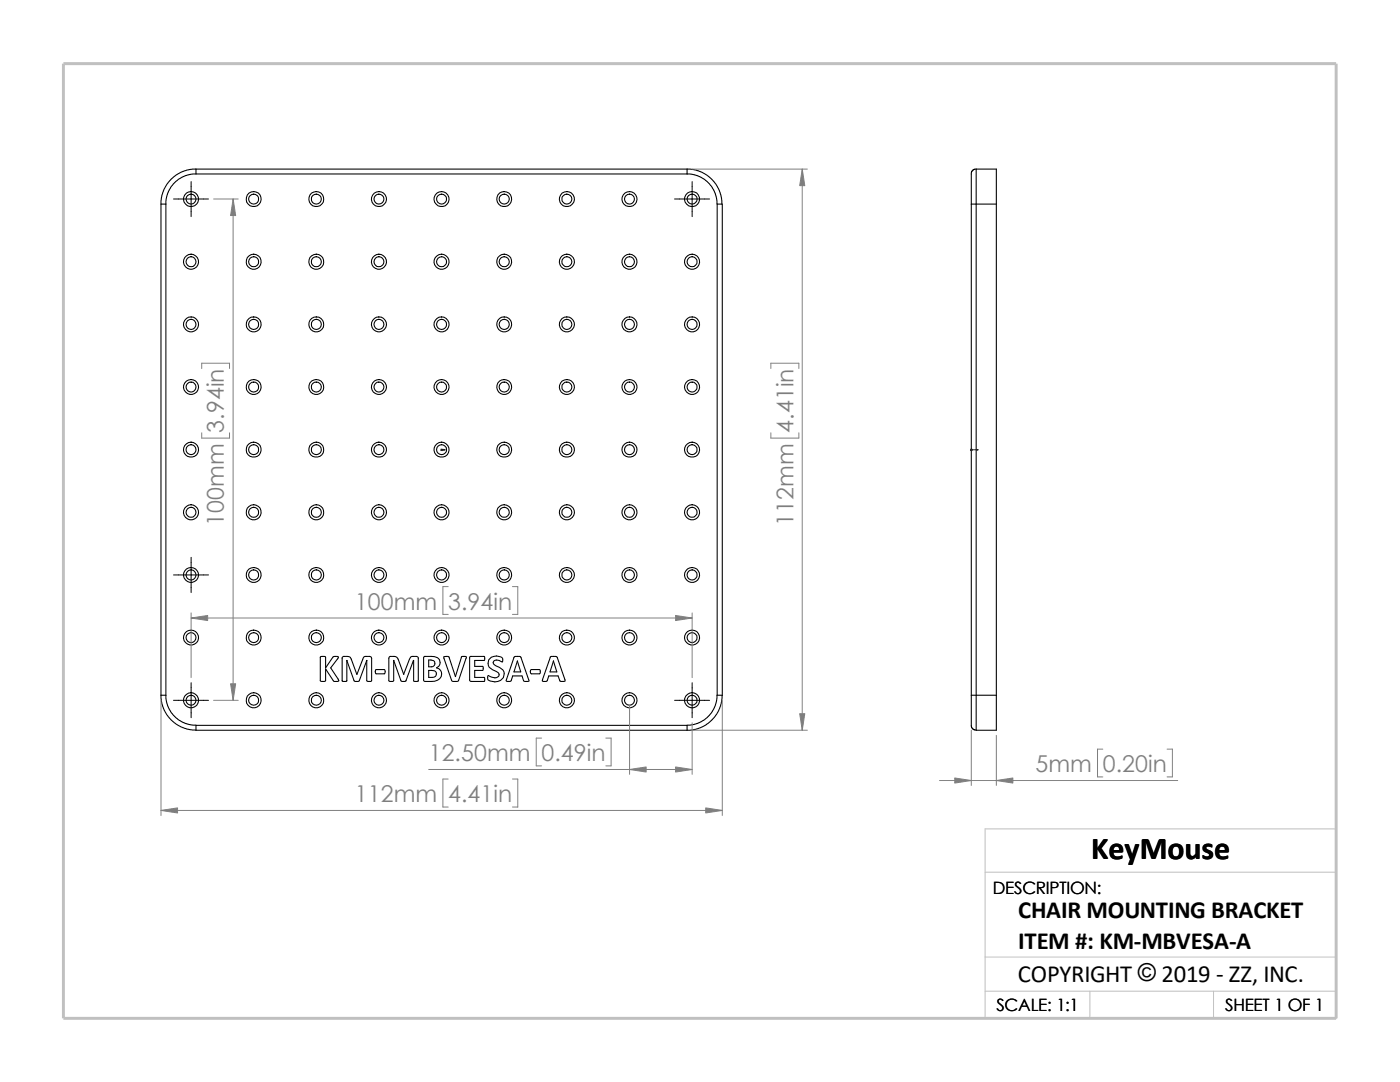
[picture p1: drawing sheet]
<svg xmlns="http://www.w3.org/2000/svg" width="279mm" height="216mm" viewBox="0 0 279 216" stroke-linecap="round" stroke-linejoin="round" font-family="sans-serif">
<path d="M196.6 174h70.1M196.6 191h70.1M196.6 197.8h70.1M217.5 197.8v5.4M242.2 197.8v5.4M26.8 203.2h239.9v-37.8h-70.1v37.8" fill="none" stroke="#c0c0c0" stroke-width=".2"/>
<path d="M12.7 12.7h254v190.5h-254z" fill="none" stroke="#c0c0c0" stroke-width=".59"/>
<g fill="none" stroke="#000" stroke-width=".21">
<path d="M39.1 34.7h98M39.1 33.7h98M39.1 34.7l-1.4 .1-1.1 .4-1 .6-1 .9-.6 .7-.6 1.2-.3 1.2v.9M39.1 33.7v1M39.1 33.7l-1.3 .1-1.3 .4-1.4 .7-.9 .8-.9 1-.7 1.4-.4 1.3-.1 1.3M137.1 33.7v1M137.1 33.7l1.3 .1 1.3 .4 1.4 .7 1 .9 .8 .9 .7 1.4 .4 1.3 .1 1.3M137.1 34.7l.9 .1 1.2 .3 1.2 .5 .7 .6 .9 1 .6 1 .4 1.1 .1 1.4M194.8 33.7l-.6 .2-.4 .5v6.3M194.8 33.7v7M194.8 33.7h4v7M32.1 40.7v98"/>
<path d="M32.1 40.7h1M33.1 40.7v98M143.1 40.7h1v98M143.1 40.7v98h1M193.8 40.7h1M193.8 40.7v98M194.8 40.7v98M194.8 40.7h4M198.8 40.7v98M32.1 138.7l.1 1.3 .4 1.3 .7 1.4 .8 .9 1 .9 1.4 .7 1.3 .4 1.3 .1M32.1 138.7h1M33.1 138.7l.1 1.4 .4 1.1 .6 1 .9 1 .7 .6 1.2 .6 1.1 .3h1"/>
<path d="M64 131.1a.79 .79 0 0 1 1 0v2.2l1.4-2.2a.72 .72 0 0 1 1.1 0l-1.5 2.2 1.5 2.2 .1 .4-.2 .1a.72 .72 0 0 1-.9-.2l-1.5-2.3v2.3a.78 .78 0 0 1-1.1 0zM69.2 131.8v4a.73 .73 0 0 1-.9 0v-4.6l.2-.2 1.4 .1 1.3 3.4 1.2-2.9a.57 .57 0 0 1 .7-.6h.8l.3 .4-.1 4.5a.66 .66 0 0 1-.9-.1v-4M69.2 131.8l1.5 4a.91 .91 0 0 0 1 0l1.5-4M69.2 131.8h.1M73.2 131.8h.1M75 133.7l1.7-.1a.61 .61 0 0 1 0 .9h-1.6l-.2-.5zM78.6 131.8l1.4 4a.85 .85 0 0 0 1 0l1.5-4v4a.57 .57 0 0 0 .9 .1l.1-4.7-.4-.2h-.7a.62 .62 0 0 0-.7 .6l-1.1 2.9M78.6 131.8v4a.78 .78 0 0 1-1 0v-4.4l.3-.4 1.3 .1 1.4 3.4M78.6 131.8h.1M80.6 134.5h.1M84.5 131.1l.3-.1a3.3 3.3 0 0 1 2.7 .4 1.13 1.13 0 0 1-.4 1.9 1.36 1.36 0 0 1 1 1.5 1.36 1.36 0 0 1-1.4 1.1l-1.9 .1-.3-.2zM85.6 133.8l1.1 .1a.71 .71 0 0 1 .3 .8 .71 .71 0 0 1-.7 .5h-.7z"/>
<path d="M85.6 131.7l.9 .1a.68 .68 0 0 1 .3 .8 .68 .68 0 0 1-.7 .5h-.5zM88.6 131.1v-.1a.87 .87 0 0 1 1 .1l1.3 3.9 1.2-3.9a.67 .67 0 0 1 1 .1l-1.6 4.6a1.26 1.26 0 0 1-1.4 0zM90.9 135h.1M93.8 131h2.8a.56 .56 0 0 1 0 .8h-1.9v1.2h1.6a.56 .56 0 0 1 0 .8h-1.6v1.4h1.9a.56 .56 0 0 1 0 .8h-2.6l-.2-.2zM98 131.1a1.64 1.64 0 0 1 2.3 .3v.6h-.4a1.01 1.01 0 0 0-1.4 0l.1 .6 1.8 1.1a1.56 1.56 0 0 1-.1 1.7 1.56 1.56 0 0 1-1.5 .7l-1.4-.4-.1-.7 .2-.2a1.5 1.5 0 0 0 2.1 .1l-.2-.7-1.1-.6a1.43 1.43 0 0 1-.8-1.9zM102.6 131.1l.3-.1h1l1.7 4.8a.75 .75 0 0 1-1.1 0l-.3-.9h-1.9l-.3 .9a.64 .64 0 0 1-1 0zM103.3 131.9l.6 2.2h-1.3zM103.3 131.9h.1M105.9 133.7l.1-.1h1.7a.61 .61 0 0 1 0 .9h-1.7l-.1-.2zM109.8 131.1l.3-.1 1.1 .1 1.6 4.7a.8 .8 0 0 1-1.1 .1l-.3-1h-1.9l-.3 .9a.57 .57 0 0 1-1 0zM110.4 131.9l.7 2.2h-1.3zM110.4 131.9h.1"/>
<path d="M143.1 138.7l-.1 1-.3 1.1-.5 1.2-.6 .7-1 .9-1 .6-1.1 .4-1.4 .1M144.1 138.7l-.1 1.3-.4 1.3-.6 1.3-1.1 1.2-.9 .8-1.3 .6-1.3 .4-1.3 .1M193.8 138.7v6.3l.4 .5 .6 .2M193.8 138.7h1M194.8 138.7v7M194.8 138.7h4M198.8 138.7v7h-4M39.1 145.7h98M137.1 144.7h-98v1M137.1 144.7v1"/>
<circle cx="38.1" cy="39.7" r=".99"/>
<circle cx="38.1" cy="39.7" r="1.49"/>
<circle cx="50.6" cy="39.7" r="1.49"/>
<circle cx="50.6" cy="39.7" r="1"/>
<circle cx="63.1" cy="39.7" r="1"/>
<circle cx="63.1" cy="39.7" r="1.5"/>
<circle cx="75.6" cy="39.7" r="1.5"/>
<circle cx="75.6" cy="39.7" r=".99"/>
<circle cx="88.1" cy="39.7" r=".99"/>
<circle cx="88.1" cy="39.7" r="1.49"/>
<circle cx="100.6" cy="39.7" r="1.49"/>
<circle cx="100.6" cy="39.7" r="1"/>
<circle cx="113.1" cy="39.7" r="1"/>
<circle cx="113.1" cy="39.7" r="1.5"/>
<circle cx="125.6" cy="39.7" r="1.5"/>
<circle cx="125.6" cy="39.7" r=".99"/>
<circle cx="138.1" cy="39.7" r=".99"/>
<circle cx="138.1" cy="39.7" r="1.49"/>
<circle cx="38.1" cy="52.2" r=".99"/>
<circle cx="38.1" cy="52.2" r="1.5"/>
<circle cx="50.6" cy="52.2" r="1.5"/>
<circle cx="50.6" cy="52.2" r="1"/>
<circle cx="63.1" cy="52.2" r="1"/>
<circle cx="63.1" cy="52.2" r="1.51"/>
<circle cx="75.6" cy="52.2" r="1.51"/>
<circle cx="75.6" cy="52.2" r=".99"/>
<circle cx="88.1" cy="52.2" r=".99"/>
<circle cx="88.1" cy="52.2" r="1.5"/>
<circle cx="100.6" cy="52.2" r="1.5"/>
<circle cx="100.6" cy="52.2" r="1"/>
<circle cx="113.1" cy="52.2" r="1"/>
<circle cx="113.1" cy="52.2" r="1.51"/>
<circle cx="125.6" cy="52.2" r="1.51"/>
<circle cx="125.6" cy="52.2" r=".99"/>
<circle cx="138.1" cy="52.2" r=".99"/>
<circle cx="138.1" cy="52.2" r="1.5"/>
<circle cx="38.1" cy="77.2" r=".99"/>
<circle cx="38.1" cy="64.7" r="1.49"/>
<circle cx="38.1" cy="77.2" r="1.49"/>
<circle cx="38.1" cy="64.7" r="1"/>
<circle cx="50.6" cy="77.2" r="1.49"/>
<circle cx="50.6" cy="64.7" r="1.49"/>
<circle cx="50.6" cy="77.2" r="1"/>
<circle cx="50.6" cy="64.7" r="1.01"/>
<circle cx="63.1" cy="77.2" r="1"/>
<circle cx="63.1" cy="64.7" r="1.01"/>
<circle cx="63.1" cy="64.7" r="1.5"/>
<circle cx="63.1" cy="77.2" r="1.5"/>
<circle cx="75.6" cy="77.2" r="1.5"/>
<circle cx="75.6" cy="64.7" r="1.5"/>
<circle cx="75.6" cy="77.2" r=".99"/>
<circle cx="75.6" cy="64.7" r="1"/>
<circle cx="88.1" cy="77.2" r=".99"/>
<circle cx="88.1" cy="64.7" r="1.49"/>
<circle cx="88.1" cy="77.2" r="1.49"/>
<circle cx="88.1" cy="64.7" r="1"/>
<circle cx="100.6" cy="77.2" r="1.49"/>
<circle cx="100.6" cy="64.7" r="1.49"/>
<circle cx="100.6" cy="77.2" r="1"/>
<circle cx="100.6" cy="64.7" r="1.01"/>
<circle cx="113.1" cy="77.2" r="1"/>
<circle cx="113.1" cy="64.7" r="1.01"/>
<circle cx="113.1" cy="77.2" r="1.5"/>
<circle cx="113.1" cy="64.7" r="1.5"/>
<circle cx="125.6" cy="77.2" r="1.5"/>
<circle cx="125.6" cy="64.7" r="1.5"/>
<circle cx="125.6" cy="77.2" r=".99"/>
<circle cx="125.6" cy="64.7" r="1"/>
<circle cx="138.1" cy="77.2" r=".99"/>
<circle cx="138.1" cy="77.2" r="1.49"/>
<circle cx="138.1" cy="64.7" r="1.49"/>
<circle cx="138.1" cy="64.7" r="1"/>
<circle cx="38.1" cy="89.7" r=".99"/>
<circle cx="38.1" cy="89.7" r="1.5"/>
<circle cx="50.6" cy="89.7" r="1.5"/>
<circle cx="50.6" cy="89.7" r="1"/>
<circle cx="63.1" cy="89.7" r="1"/>
<circle cx="63.1" cy="89.7" r="1.51"/>
<circle cx="75.6" cy="89.7" r="1.51"/>
<circle cx="75.6" cy="89.7" r=".99"/>
<circle cx="88.1" cy="89.7" r=".99"/>
<circle cx="88.1" cy="89.7" r="1.5"/>
<circle cx="100.6" cy="89.7" r="1.5"/>
<circle cx="100.6" cy="89.7" r="1"/>
<circle cx="113.1" cy="89.7" r="1"/>
<circle cx="113.1" cy="89.7" r="1.51"/>
<circle cx="125.6" cy="89.7" r="1.51"/>
<circle cx="125.6" cy="89.7" r=".99"/>
<circle cx="138.1" cy="89.7" r=".99"/>
<circle cx="138.1" cy="89.7" r="1.5"/>
<circle cx="38.1" cy="102.2" r=".99"/>
<circle cx="38.1" cy="102.2" r="1.5"/>
<circle cx="38.1" cy="114.7" r="1.49"/>
<circle cx="38.1" cy="114.7" r="1"/>
<circle cx="50.6" cy="102.2" r="1.5"/>
<circle cx="50.6" cy="114.7" r="1.49"/>
<circle cx="50.6" cy="102.2" r="1"/>
<circle cx="50.6" cy="114.7" r="1.01"/>
<circle cx="63.1" cy="102.2" r="1"/>
<circle cx="63.1" cy="114.7" r="1.01"/>
<circle cx="63.1" cy="102.2" r="1.51"/>
<circle cx="63.1" cy="114.7" r="1.5"/>
<circle cx="75.6" cy="102.2" r="1.51"/>
<circle cx="75.6" cy="114.7" r="1.5"/>
<circle cx="75.6" cy="102.2" r=".99"/>
<circle cx="75.6" cy="114.7" r="1"/>
<circle cx="88.1" cy="102.2" r=".99"/>
<circle cx="88.1" cy="102.2" r="1.5"/>
<circle cx="88.1" cy="114.7" r="1.49"/>
<circle cx="88.1" cy="114.7" r="1"/>
<circle cx="100.6" cy="102.2" r="1.5"/>
<circle cx="100.6" cy="114.7" r="1.49"/>
<circle cx="100.6" cy="102.2" r="1"/>
<circle cx="100.6" cy="114.7" r="1.01"/>
<circle cx="113.1" cy="102.2" r="1"/>
<circle cx="113.1" cy="114.7" r="1.01"/>
<circle cx="113.1" cy="102.2" r="1.51"/>
<circle cx="113.1" cy="114.7" r="1.5"/>
<circle cx="125.6" cy="102.2" r="1.51"/>
<circle cx="125.6" cy="114.7" r="1.5"/>
<circle cx="125.6" cy="102.2" r=".99"/>
<circle cx="125.6" cy="114.7" r="1"/>
<circle cx="138.1" cy="102.2" r=".99"/>
<circle cx="138.1" cy="102.2" r="1.5"/>
<circle cx="138.1" cy="114.7" r="1.49"/>
<circle cx="138.1" cy="114.7" r="1"/>
<circle cx="38.1" cy="139.7" r=".99"/>
<circle cx="38.1" cy="139.7" r="1.5"/>
<circle cx="38.1" cy="127.2" r=".99"/>
<circle cx="38.1" cy="127.2" r="1.49"/>
<circle cx="50.6" cy="139.7" r="1.5"/>
<circle cx="50.6" cy="139.7" r="1"/>
<circle cx="50.6" cy="127.2" r="1.49"/>
<circle cx="50.6" cy="127.2" r="1"/>
<circle cx="63.1" cy="139.7" r="1"/>
<circle cx="63.1" cy="127.2" r="1"/>
<circle cx="63.1" cy="139.7" r="1.51"/>
<circle cx="63.1" cy="127.2" r="1.5"/>
<circle cx="75.6" cy="139.7" r="1.51"/>
<circle cx="75.6" cy="139.7" r=".99"/>
<circle cx="75.6" cy="127.2" r="1.5"/>
<circle cx="75.6" cy="127.2" r=".99"/>
<circle cx="88.1" cy="139.7" r=".99"/>
<circle cx="88.1" cy="139.7" r="1.5"/>
<circle cx="88.1" cy="127.2" r=".99"/>
<circle cx="88.1" cy="127.2" r="1.49"/>
<circle cx="100.6" cy="139.7" r="1.5"/>
<circle cx="100.6" cy="139.7" r="1"/>
<circle cx="100.6" cy="127.2" r="1.49"/>
<circle cx="100.6" cy="127.2" r="1"/>
<circle cx="113.1" cy="139.7" r="1"/>
<circle cx="113.1" cy="127.2" r="1"/>
<circle cx="113.1" cy="139.7" r="1.51"/>
<circle cx="113.1" cy="127.2" r="1.5"/>
<circle cx="125.6" cy="139.7" r="1.51"/>
<circle cx="125.6" cy="139.7" r=".99"/>
<circle cx="125.6" cy="127.2" r="1.5"/>
<circle cx="125.6" cy="127.2" r=".99"/>
<circle cx="138.1" cy="139.7" r=".99"/>
<circle cx="138.1" cy="139.7" r="1.5"/>
<circle cx="138.1" cy="127.2" r=".99"/>
<circle cx="138.1" cy="127.2" r="1.49"/>
</g>
<g fill="#00f" stroke="#00f" stroke-width=".2">
<path d="M88.5 89.7h.3l-.3 .1z"/>
<path d="M194.9 89.7h.3l-.3 .1z"/>
</g>
<path d="M88 89.7h.8M88 89.6l.3 .3M88.1 89.7h.1M88.1 89.6v.3M88.3 89.6l-.3 .3M193.7 89.7h1.5M193.7 89.6l.3 .3M193.8 89.7h.1M193.8 89.6v.3M194 89.6l-.3 .3" fill="none" stroke="#00f" stroke-width=".2"/>
<path d="M34.6 39.7h7M38.1 36.2v7M134.6 39.7h7M138.1 36.2v7M34.6 114.7h7M38.1 111.2v7M34.6 139.7h7M38.1 136.2v7M134.6 139.7h7M138.1 136.2v7" fill="none" stroke="#000" stroke-width=".2"/>
<g fill="none" stroke="#808080" stroke-width=".2">
<path d="M42.6 39.7h4.9M46.5 39.7v100M138.1 33.7h23M160.1 33.7v112M40.3 73.5v-1h5.5v1M153.8 73.5v-1h5.6v1M40.3 86.4v1h5.5v-1M153.8 86.4v1h5.6v-1M89.5 117.1h-1.1v5.5h1.1M102.3 117.1h1v5.5h-1M32.1 139.7v23M38.1 123.3h100"/>
<path d="M38.1 122.3v12.9M42.6 139.7h4.9M138.1 122.3v12.9M144.1 139.7v23M85.6 153.5h52.5M89.5 155.4h-1.1v5.6h1.1M102.3 155.4h1v5.6h-1M108.1 147.3h-1.1v5.5h1.1M120.9 147.3h1.1v5.5h-1.1M125.6 140.7v13.8M138.1 144.2v10.3M138.1 145.7h23"/>
<path d="M187.5 155.7h47.5M193.8 145.7v11M198.8 146.7v10M220.1 149.5h-1.1v5.5h1.1M232.9 149.5h1.1v5.5h-1.1M32.1 161.7h112"/>
</g>
<g fill="#808080" stroke="#808080" stroke-width=".2">
<path d="M38.1 123.3l3.3-.5v1z"/>
<path d="M134.8 122.8l3.3 .5-3.3 .5z"/>
<path d="M140.8 161.2l3.3 .5-3.3 .5z"/>
<path d="M32.1 161.7l3.3-.5v1z"/>
<path d="M160.1 33.7l.5 3.3h-1z"/>
<path d="M159.6 142.4h1l-.5 3.3z"/>
<path d="M46.5 39.7l.5 3.3h-1z"/>
<path d="M46 136.4h1l-.5 3.3z"/>
<path d="M125.6 153.5l3.3-.5v1.1z"/>
<path d="M134.8 153l3.3 .5-3.3 .6z"/>
<path d="M198.8 155.7l3.3-.5v1.1z"/>
<path d="M190.5 155.2l3.3 .5-3.3 .6z"/>
</g>
<text font-size="6.4" x="217.8" y="171.4">KeyMouse</text>
<g font-size="4.9">
<text x="203.2" y="183.2">CHAIR MOUNTING BRACKET</text>
<text x="203.2" y="189.3">ITEM #: KM-MBVESA-A</text>
<text x="203.2" y="195.9">COPYRIGHT © 2019 - ZZ, INC.</text>
</g>
<g font-size="4.6" fill="#808080">
<text x="44.7" y="86.4" transform="rotate(-90 44.7 86.4)">3.94in</text>
<text x="158.3" y="86.4" transform="rotate(-90 158.3 86.4)">4.41in</text>
<text x="44.7" y="105" transform="rotate(-90 44.7 105)">100mm</text>
<text x="158.3" y="105" transform="rotate(-90 158.3 105)">112mm</text>
<text x="70.8" y="121.7">100mm</text>
<text x="89.5" y="121.7">3.94in</text>
<text x="85.6" y="151.9">12.50mm</text>
<text x="108.1" y="151.9">0.49in</text>
<text x="206.6" y="154.1">5mm</text>
<text x="220.1" y="154.1">0.20in</text>
<text x="70.8" y="160.1">112mm</text>
<text x="89.5" y="160.1">4.41in</text>
</g>
<g font-size="3.4">
<text x="198.2" y="178.5">DESCRIPTION:</text>
<text x="198.8" y="201.7">SCALE: 1:1</text>
<text x="244.5" y="201.7">SHEET 1 OF 1</text>
</g>
</svg>
